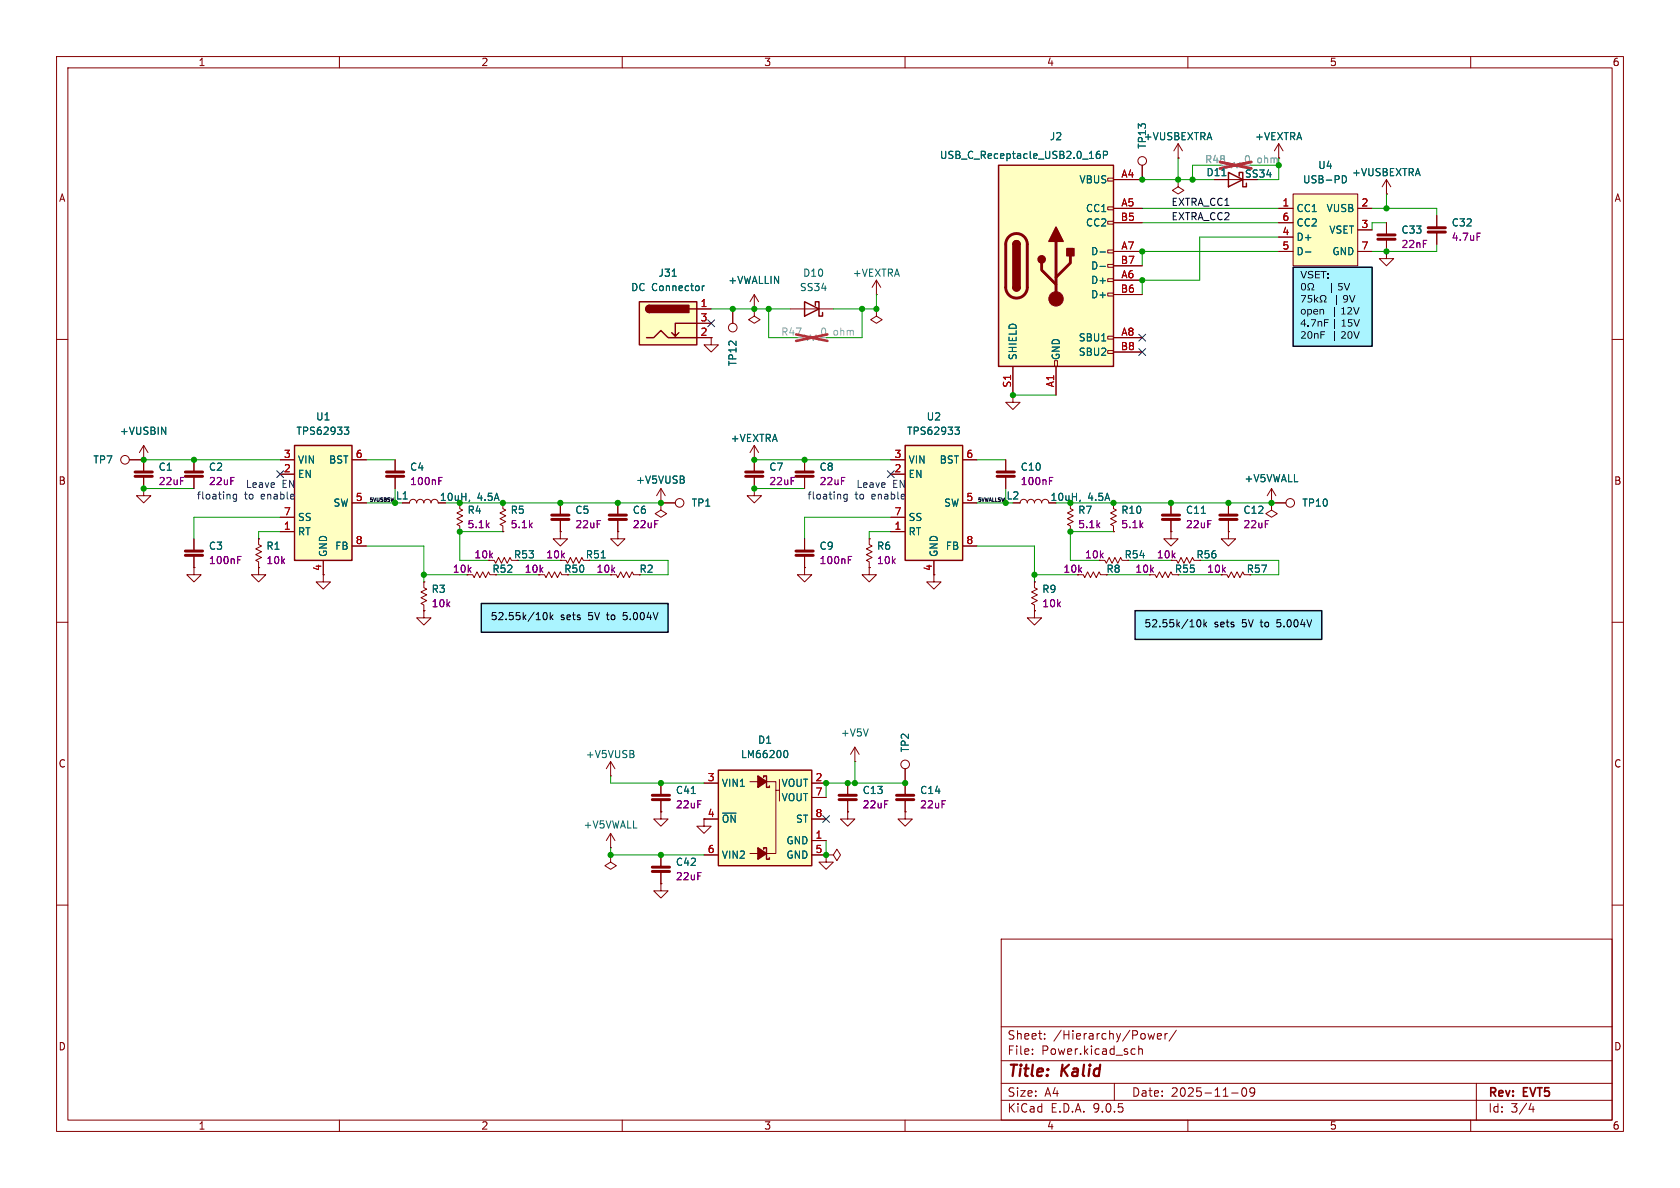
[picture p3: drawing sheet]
<svg xmlns="http://www.w3.org/2000/svg" width="297mm" height="210mm" viewBox="0 0 297 210" stroke-linecap="round" stroke-linejoin="round" font-family="sans-serif">
<g fill="none" stroke="#840000" stroke-width=".18">
<path d="M10 10h277v190h-277zM12 12h273v186h-273zM60 10v2M110 10v2M160 10v2M210 10v2M260 10v2M10 60h2M285 60h2M10 110h2M285 110h2M10 160h2"/>
<path d="M177 166h108v32h-108zM285 160h2M60 198v2M110 198v2M160 198v2M177 194.5h108M177 191.5h108M177 187.5h108M177 181.5h108M182.5 186.3v.1M182.5 185.5v.1M184.7 183.6v.1"/>
<path d="M184.7 182.8v.1M197 191.5v3M200.2 185.4l.5 .1M200.7 186.3l-.5 .1M201.3 185.5l.2-.1 .4 .1 .1 .9M201.3 184.9v1.5M204.1 182.7l-.3 1-.3-.7M204.6 183.2l.7-.1-.1-.3-.4-.1-.2 .2 .1 .7h.5M206 182.7v1M206.4 182.7l-.3 .1-.1 .2M208 182.1l-1.3 2M210 198v2"/>
<path d="M217.7 193.2h1.2M219.7 192.4l.2-.1a.81 .81 0 0 1 .6 .6 .81 .81 0 0 1-.3 .8l-.2 .1a.81 .81 0 0 1-.3-1.4zM221.8 192.9l-.3 .3h-.3l-.2-.3 .1-.5 .4-.1 .2 .1a.99 .99 0 0 1-.3 1.4h-.3M260 198v2M261 191.5v6.5M270.7 195l-.4 1.1h.9M271 195.6v1"/>
</g>
<g fill="#aaf4ff">
<path d="M85.1 106.7h33v5.1h-33z"/>
<path d="M200.7 108h33v5h-33z"/>
<path d="M228.6 47.2h14v14h-14z"/>
</g>
<path d="M32.8 97.4h3M32.8 98.2h3" fill="none" stroke="#840000" stroke-width=".52"/>
<path d="M34.3 95.3v2M34.3 98.3v2M124.5 144.8v1.3h1.2l-1.2 1.2-1.3-1.2h1.3" fill="none" stroke="#840000" stroke-width=".18"/>
<path d="M42 99h.4M42 98.4h.6" fill="none" stroke="#840084" stroke-width=".18"/>
<path d="M127 136.1h16.5v16.9h-16.5z" fill="#ffffc2"/>
<g fill="none" stroke="#840000" stroke-width=".18">
<path d="M177.8 81.3v2M177.8 84.3v2.1M165.1 101.6v1.3h1.3l-1.3 1.2-1.3-1.2h1.3M116.8 138.4v2.1M124.5 138.4h2.5M132.6 138.2h4.6v1.5M137.8 139.7h-.6v11.2h-4.6M137.8 137.8v3.8M143.5 138.4h2.5M116.8 143.5v1.3h1.3l-1.3 1.3-1.2-1.3h1.2M116.8 143.5h.1M116.8 141.5v2"/>
<path d="M124.5 144.8h2.5M124.5 151.1h2.5M143.5 144.8h2.5M143.5 151.1h2.5M143.5 141h2.5M143.5 148.6h2.5"/>
</g>
<g fill="#840000" stroke="#840000" stroke-width=".25">
<path d="M134 137.2l1.5 1-1.5 1z"/>
<path d="M134 149.9l1.5 1-1.5 1z"/>
</g>
<path d="M127 136.1h16.5v16.9h-16.5zM135 137.4v-.2h.5v2h.5v-.3M135 150.1v-.2h.5v2h.5v-.3" fill="none" stroke="#840000" stroke-width=".25"/>
<path d="M138.7 132.7h.2a.68 .68 0 0 1 .4 .6 .68 .68 0 0 1-.4 .6h-.2M122.2 140.3h.7" fill="none" stroke="#006464" stroke-width=".18"/>
<path d="M176.3 83.4h3M176.3 84.2h3M115.3 140.6h3.1M115.3 141.4h3.1" fill="none" stroke="#840000" stroke-width=".52"/>
<path d="M185.5 85h.5M185.5 84.4h.6" fill="none" stroke="#840084" stroke-width=".18"/>
<path d="M228.6 34.3h11.4v12.7h-11.4z" fill="#ffffc2"/>
<g fill="none" stroke="#840000" stroke-width=".18">
<path d="M226.1 36.8h2.5M226.1 39.4h2.5M226.1 25.4l-.8 1.3M226.1 25.4l.7 1.3M226.1 25.4v2.5M228.6 34.3h11.4v12.7h-11.4zM240 36.8h2.6M226.1 41.9h2.5M226.1 44.5h2.5M240 44.5h2.6M240 40.6h2.6M149.9 138.4v2.1"/>
<path d="M151.1 134.6h.1M151.1 132.1l-.7 1.3M151.1 132.1l.8 1.3M151.1 132.1v2.5M160 138.4v2.1M149.9 141.5v2M160 141.5v2"/>
</g>
<path d="M237.3 31.1a.64 .64 0 0 1 .7 .6 .64 .64 0 0 1-.7 .6M230.8 44.5h.9" fill="none" stroke="#006464" stroke-width=".18"/>
<path d="M148.3 140.6h3.1M148.3 141.4h3.1M158.5 140.6h3M158.5 141.4h3" fill="none" stroke="#840000" stroke-width=".52"/>
<path d="M176.5 29.2h20.3v35.6h-20.3z" fill="#ffffc2"/>
<g fill="none" stroke="#840000" stroke-width=".18">
<path d="M195.8 31.5h1v.5h-1zM195.8 36.6h1v.5h-1zM195.8 39.1h1v.5h-1zM196.8 31.8h5.1M196.8 36.8h5.1M196.8 39.4h5.1M129.5 54.6v2.6M139.7 54.6h7.6M154.9 54.6v1.3l1.1 .6-1.1 .7-1-.7 1-.6M154.9 54.6h.1M195.8 44.2h1v.5h-1zM195.8 46.7h1v.5h-1z"/>
<path d="M195.8 49.3h1v.5h-1zM195.8 51.8h1v.5h-1zM195.8 59.4h1v.5h-1zM196.8 44.5h5.1M196.8 47h5.1M196.8 49.5h5.1M196.8 52.1h5.1M196.8 59.7h5.1M245.1 44.5v1.2h1.3l-1.3 1.3-1.3-1.3h1.3M245.1 44.5h.1M179.1 64.8v5.1M186.4 63.8h.5v1h-.5z"/>
<path d="M186.7 64.8v5.1M195.8 62h1v.5h-1zM196.8 62.2h5.1M22.9 81.3h2.5M25.4 86.4v1.2h1.3l-1.3 1.3-1.3-1.3h1.3M25.4 86.4h.1M69.8 81.3v2M69.8 84.3v2.1M86.4 99.1h1l.2 .5 .5-1 .5 1 .6-1 .5 1 .5-1 .2 .5h1M99.1 94v1.3h1.2l-1.2 1.2-1.3-1.2h1.3M99.1 94h.1M99.1 88.9v2"/>
<path d="M99.1 91.9v2.1M109.2 94v1.3h1.3l-1.3 1.2-1.3-1.2h1.3M109.2 94h.1M116.8 88.9v1.3l1.1 .6-1.1 .6-1-.6 1-.6M116.8 88.9h.1M133.3 86.4v1.2h1.3l-1.3 1.3-1.2-1.3h1.2M133.3 86.4h.1M133.3 81.3v2M133.3 84.3v2.1M153.7 95.3v1l.5 .2-1 .5 1 .5-1 .5 1 .6-1 .5 .5 .2v1M153.7 95.3h.1M207 99.1h1l.3 .5 .5-1 .5 1 .5-1 .5 1 .5-1 .3 .5h1"/>
<path d="M207 88.9v2M207 91.9v2.1M224.8 88.9h.1M224.8 86.4l-.8 1.2M224.8 86.4l.8 1.2M224.8 86.4v2.5M45.7 100.3v1.3h1.3l-1.3 1.3-1.3-1.3h1.3M45.7 100.3h.1M57.1 101.6v1.3h1.3l-1.3 1.2-1.2-1.2h1.2M74.9 102.9v1l.5 .2-1 .5 1 .6-1 .5 1 .5-1 .5 .5 .2v1.1M74.9 102.9h.1M74.9 108h.1"/>
<path d="M74.9 108v1.2h1.3l-1.3 1.3-1.2-1.3h1.2M95.2 101.6h1.1l.2 .5 .5-1 .5 1 .5-1 .6 1 .5-1 .2 .5h1M142.2 100.3v1.3h1.3l-1.3 1.3-1.2-1.3h1.2M142.2 100.3h.1M153.7 100.3h.1M182.9 102.9v1l.5 .2-1 .5 1 .6-1 .5 1 .5-1 .5 .5 .2v1.1M182.9 102.9h.1M182.9 108h.1M107.9 137.2h.1M107.9 134.6l-.7 1.3M107.9 134.6l.8 1.3M107.9 134.6v2.6"/>
<path d="M160 135.9v2.5M107.9 151.1v1.3l1.1 .6-1.1 .7-1-.7 1-.6M107.9 151.1h.1M116.8 156.2v1.3h1.3l-1.3 1.3-1.2-1.3h1.2M116.8 156.2h.1M116.8 151.1v2.1M116.8 154.2v2M146 151.1h1.3l.7-1 .6 1-.6 1-.7-1M146 151.1h.1"/>
<circle cx="129.5" cy="57.9" r=".76"/>
<circle cx="22.1" cy="81.3" r=".76"/>
<circle cx="160" cy="135.1" r=".76"/>
</g>
<path d="M176.5 29.2h20.3v35.6h-20.3zM142.2 53.3l2.6 1.3-2.6 1.3zM144.1 54v-.7h.7v2.6h.6v-.7M179.1 43.2a.64 .64 0 0 1 .6-.7 .64 .64 0 0 1 .6 .7M179.1 50.8a.64 .64 0 0 0 .6 .6 .64 .64 0 0 0 .6-.6" fill="none" stroke="#840000" stroke-width=".25"/>
<path d="M178.4 41.8a1.9 1.9 0 0 1 2-.4 1.9 1.9 0 0 1 1.2 1.8v7.6a1.91 1.91 0 0 1-1.9 1.9 1.91 1.91 0 0 1-1.9-1.9v-7.8l.2-.6zM184.1 46.5v1.3l2.6 2.5M186.7 42.7v10.1M189.2 45.2v1.3l-2.5 2.5" fill="none" stroke="#840000" stroke-width=".51"/>
<g fill="#840000" stroke="#840000" stroke-width=".25">
<path d="M179.1 43.2h1.2v7.6h-1.2z"/>
<path d="M179.3 42.7a.64 .64 0 0 1 .6-.1 .64 .64 0 0 1 .4 .6h-1.2z"/>
<path d="M179.1 50.8h1.2a.64 .64 0 0 1-.6 .6 .64 .64 0 0 1-.6-.6z"/>
<path d="M186.7 40.1l1.3 2.6h-2.6z"/>
<path d="M188.6 43.9h1.3v1.3h-1.3z"/>
<circle cx="184.1" cy="45.8" r=".63"/>
</g>
<circle cx="186.7" cy="52.8" r="1.27" fill="#840000" stroke="#840000" stroke-width=".18"/>
<path d="M194.4 26.7l-.4 .1a.86 .86 0 0 0 0 1.2l.5-.1v-.4l-.2-.3-.4 .1-.1 .2M195.1 27.4l.6-.1 .1-.1-.1-.3-.6-.2v1.3M194.5 44.5h.9M194.5 47.1h.9M212.4 90.7h.7M112 133.3l.1 .2-.1 .4M112 132.8v.3" fill="none" stroke="#006464" stroke-width=".18"/>
<path d="M68.3 83.4h3.1M68.3 84.2h3.1M97.5 91.1h3.1M97.5 91.8h3.1M131.8 83.4h3.1M131.8 84.2h3.1M205.5 91.1h3M205.5 91.8h3M115.3 153.3h3.1M115.3 154.1h3.1" fill="none" stroke="#840000" stroke-width=".52"/>
<path d="M77.6 85h.4M77.6 84.4h.6" fill="none" stroke="#840084" stroke-width=".18"/>
<path d="M113 53.3h10.2v7.7h-10.2z" fill="#ffffc2"/>
<path d="M113 53.3h10.2v7.7h-10.2zM114.3 59.7h1.3l1.2-1.3 1.3 1.3h5.1M114.8 54a.64 .64 0 0 0-.6 .6 .64 .64 0 0 0 .6 .6M120 58.8l-.6 .6M121.9 54.6h1.3M123.2 57.2h-3.8v2.2l-.7-.6" fill="none" stroke="#840000" stroke-width=".25"/>
<g fill="#840000" stroke="#840000" stroke-width=".25">
<path d="M114.4 54.2l.4-.2v1.2a.63 .63 0 0 1-.6-.3 .63 .63 0 0 1 .2-.7z"/>
<path d="M114.8 54h7v1.2h-7z"/>
</g>
<g fill="none" stroke="#840000" stroke-width=".18">
<path d="M208.3 31.8v1.2l1 .7-1 .6-1-.6 1-.7M208.3 31.8h.1M254 38.1v2M123.2 54.6h2.5M123.2 57.2h2.5M123.2 59.7h2.5M254 41.1v2.1M25.4 78.7l-.8 1.3M25.4 78.7l.8 1.3M25.4 78.7v2.6M133.3 78.7l-.7 1.3M133.3 78.7l.8 1.3"/>
<path d="M133.3 78.7v2.6M179.1 69.9v1.2h1.2l-1.2 1.3-1.3-1.3h1.3M179.1 69.9h.1M25.4 81.3h.1M71.1 88.9h1.3a.64 .64 0 0 1 .6-.6 .64 .64 0 0 1 .7 .6 .64 .64 0 0 1 .6-.6 .64 .64 0 0 1 .6 .6 .64 .64 0 0 1 .7-.6 .64 .64 0 0 1 .6 .6 .64 .64 0 0 1 .6-.6 .64 .64 0 0 1 .7 .6M81.3 88.9v1l.5 .3-1 .5 1 .5-1 .5 1 .5-1 .5 .5 .3v1M81.3 94h.1M109.2 88.9v2M109.2 91.9v2.1M116.8 88.9h.1M116.8 86.4l-.7 1.2M116.8 86.4l.8 1.2"/>
<path d="M116.8 86.4v2.5M133.3 81.3h.1M217.2 94v1.3h1.2l-1.2 1.2-1.3-1.2h1.3M217.2 94h.1"/>
</g>
<path d="M118.8 48.8h.8M124.2 50.5v.9M124.5 50.5l-.3 .3M28.6 75.5l.7 1.3v-1.3M83 88.4l-.1 .2M120.9 84.8l.1 .2-.1 .4M120.9 84.3v.3" fill="none" stroke="#006464" stroke-width=".18"/>
<path d="M252.5 40.3h3M252.5 41h3M107.7 91.1h3M107.7 91.8h3" fill="none" stroke="#840000" stroke-width=".52"/>
<path d="M261.1 41.2h.6" fill="none" stroke="#840084" stroke-width=".18"/>
<path d="M215.9 29.2h1l.3-.5 .5 1 .5-1 .5 1 .5-1 .5 1 .3-.5h1" fill="none" stroke="#a1a1a1" stroke-width=".18"/>
<path d="M215.7 28.6l5.5 1.2M221.2 28.6l-5.5 1.2" fill="none" stroke="#e12e31" stroke-width=".46"/>
<path d="M52.1 78.7h10.1v20.4h-10.1z" fill="#ffffc2"/>
<path d="M217.2 30.5l2.5 1.3-2.5 1.2zM219.1 31.1v-.6h.6v2.5h.6v-.6M52.1 78.7h10.1v20.4h-10.1z" fill="none" stroke="#840000" stroke-width=".25"/>
<g fill="none" stroke="#840000" stroke-width=".18">
<path d="M214.6 31.8h5.1M125.7 59.7v1.3h1.3l-1.3 1.2-1.2-1.2h1.2M125.7 59.7h.1M133.3 54.6h.1M133.3 52.1l-.7 1.2M133.3 52.1l.8 1.2M133.3 52.1v2.5M154.9 52.1h.1M154.9 49.5l-.7 1.3M154.9 49.5l.8 1.3M154.9 49.5v2.6M34.3 81.3v2"/>
<path d="M34.3 84.3v2.1M45.7 95.3v1l.5 .2-1 .5 1 .5-1 .5 1 .6-1 .5 .5 .2v1M45.7 95.3h.1M49.5 81.3h2.6M49.5 83.8h2.6M49.5 91.4h2.6M49.5 94h2.6M57.1 99.1v2.5M62.2 81.3h2.6M62.2 88.9h2.6M62.2 96.5h2.6M88.9 88.9v1l.5 .3-1 .5 1 .5-1 .5 1 .5-1 .5 .5 .3v1"/>
<path d="M88.9 88.9h.1M88.9 94h.1M99.1 99.1h1l.2 .5 .5-1 .5 1 .6-1 .5 1 .5-1 .2 .5h1M142.2 81.3v2M142.2 84.3v2.1M142.2 95.3v2M142.2 98.3v2M180.3 88.9a.64 .64 0 0 1 .7-.6 .64 .64 0 0 1 .6 .6 .64 .64 0 0 1 .6-.6 .64 .64 0 0 1 .7 .6 .64 .64 0 0 1 .6-.6 .64 .64 0 0 1 .6 .6 .64 .64 0 0 1 .7-.6 .64 .64 0 0 1 .6 .6M189.2 88.9v1l.5 .3-1 .5 1 .5-1 .5 1 .5-1 .5 .5 .3v1M189.2 94h.1M194.3 99.1h1l.3 .5 .5-1 .5 1 .5-1 .5 1 .5-1 .3 .5h1M207 94v1.3h1.3l-1.3 1.2-1.3-1.2h1.3"/>
<path d="M207 94h.1M217.2 88.9v2M217.2 91.9v2.1M224.8 88.9h2.5M34.3 100.3v1.3h1.3l-1.3 1.3-1.3-1.3h1.3M34.3 100.3h.1M45.7 100.3h.1M82.5 101.6h1.1l.2 .5 .5-1 .5 1 .5-1 .6 1 .5-1 .2 .5h1M107.9 101.6h1.1l.2 .5 .5-1 .5 1 .5-1 .6 1 .5-1 .2 .5h1M153.7 100.3v1.3h1.2l-1.2 1.3-1.3-1.3h1.3M153.7 100.3h.1M182.9 108v1.2h1.2l-1.2 1.3-1.3-1.3h1.3"/>
<path d="M182.9 108h.1M190.5 101.6h1l.3 .5 .5-1 .5 1 .5-1 .5 1 .5-1 .3 .5h1M203.2 101.6h1l.3 .5 .5-1 .5 1 .5-1 .5 1 .5-1 .3 .5h1M215.9 101.6h1l.3 .5 .5-1 .5 1 .5-1 .5 1 .5-1 .3 .5h1M107.9 149.9h.1M107.9 147.3l-.7 1.3M107.9 147.3l.8 1.3M107.9 147.3v2.6M149.9 143.5v1.3h1.2l-1.2 1.3-1.3-1.3h1.3M149.9 143.5h.1M160 143.5v1.3h1.3l-1.3 1.3-1.3-1.3h1.3M160 143.5h.1"/>
<circle cx="228.1" cy="88.9" r=".76"/>
</g>
<path d="M216 31.1h.7M60.9 75.5h.8l-.5 .5 .4 .1 .1 .4-.3 .3h-.3M106.3 98.6h.7M191 88.4l-.1 .2" fill="none" stroke="#006464" stroke-width=".18"/>
<path d="M32.8 83.4h3M32.8 84.2h3M140.7 97.4h3.1M140.7 98.2h3.1M140.7 83.4h3.1M140.7 84.2h3.1M215.6 91.1h3.1M215.6 91.8h3.1" fill="none" stroke="#840000" stroke-width=".52"/>
<path d="M150 99h.4M150 98.4h.6" fill="none" stroke="#840084" stroke-width=".18"/>
<path d="M160 78.7h10.2v20.4h-10.2z" fill="#ffffc2"/>
<path d="M160 78.7h10.2v20.4h-10.2z" fill="none" stroke="#840000" stroke-width=".25"/>
<g fill="none" stroke="#840000" stroke-width=".18">
<path d="M196.8 36.8h5.1M196.8 39.4h5.1M201.9 29.2v2.6h-5.1M208.3 27.9h.1M208.3 25.4l-.8 1.3M208.3 25.4l.7 1.3M208.3 25.4v2.5M214.6 31.8h2.6M226.1 36.8h2.5M226.1 39.4h2.5M240 36.8h2.6M245.1 34.3h.1"/>
<path d="M245.1 31.8l-.8 1.2M245.1 31.8l.8 1.2M245.1 31.8v2.5M245.1 39.4v2M254 38.1v2M123.2 59.7h2.5M123.2 54.6h2.5M123.2 57.2h2.5M125.7 59.7h.1M129.5 54.6v2.6M133.3 54.6v1.3l1.1 .6-1.1 .7-1-.7 1-.6M133.3 54.6h.1"/>
<path d="M196.8 44.5h5.1M196.8 47h5.1M196.8 49.5h5.1M196.8 52.1h5.1M196.8 59.7h5.1M226.1 44.5h2.5M226.1 41.9h2.5M240 44.5h2.6M240 40.6h2.6M245.1 44.5h.1M245.1 42.4v2.1M254 41.1v2.1"/>
<path d="M179.1 69.9h.1M179.1 64.8v5.1M186.7 64.8v5.1M196.8 62.2h5.1M22.9 81.3h2.5M25.4 86.4h.1M25.4 81.3h.1M25.4 81.3v2M25.4 84.3v2.1M34.3 81.3v2M34.3 84.3v2.1M34.3 95.3v2"/>
<path d="M34.3 98.3v2M45.7 95.3h.1M49.5 81.3h2.6M49.5 83.8h2.6M49.5 91.4h2.6M49.5 94h2.6M57.1 99.1v2.5M62.2 81.3h2.6M62.2 88.9h2.6M62.2 96.5h2.6M69.8 81.3v2M69.8 84.3v2.1"/>
<path d="M71.1 88.9h1.3M81.3 94h.1M88.9 88.9h.1M88.9 94h.1M99.1 94h.1M99.1 88.9v2M99.1 91.9v2.1M109.2 94h.1M109.2 88.9v2M109.2 91.9v2.1M116.8 88.9h.1M116.8 88.9h2.6"/>
<path d="M133.3 81.3h.1M133.3 86.4h.1M133.3 81.3v2M133.3 84.3v2.1M142.2 81.3v2M142.2 84.3v2.1M142.2 95.3v2M142.2 98.3v2M153.7 95.3h.1M157.5 81.3h2.5M157.5 83.8h2.5M157.5 91.4h2.5"/>
<path d="M157.5 94h2.5M165.1 99.1v2.5M170.2 81.3h2.5M170.2 88.9h2.5M170.2 96.5h2.5M177.8 81.3v2M177.8 84.3v2.1M189.2 94h.1M196.8 88.9v1l.6 .3-1.1 .5 1.1 .5-1.1 .5 1.1 .5-1.1 .5 .5 .3v1M196.8 88.9h.1M196.8 94h.1M207 94h.1"/>
<path d="M207 88.9v2M207 91.9v2.1M217.2 94h.1M217.2 88.9v2M217.2 91.9v2.1M224.8 88.9v1.3l1 .6-1 .6-1-.6 1-.6M224.8 88.9h.1M224.8 88.9h2.5M34.3 100.3h.1M45.7 100.3h.1M74.9 108h.1M74.9 102.9h.1"/>
<path d="M142.2 100.3h.1M153.7 100.3h.1M182.9 108h.1M182.9 102.9h.1M116.8 138.4v2.1M124.5 138.4h2.5M143.5 138.4h2.5M149.9 138.4v2.1M160 135.9v4.6M116.8 143.5h.1M116.8 156.2h.1M116.8 141.5v2"/>
<path d="M116.8 151.1v2.1M116.8 154.2v2M124.5 144.8h2.5M124.5 151.1h2.5M143.5 144.8h2.5M143.5 151.1h2.5M143.5 141h2.5M143.5 148.6h2.5M146 151.1v1.3h1.3l-1.3 1.3-1.2-1.3h1.2M146 151.1h.1M149.9 143.5h.1M149.9 141.5v2"/>
<path d="M160 143.5h.1M160 141.5v2"/>
<circle cx="201.9" cy="28.4" r=".76"/>
<circle cx="120.1" cy="88.9" r=".76"/>
</g>
<g fill="none" stroke="#006464" stroke-width=".18">
<path d="M194.4 26.7l-.4 .1a.86 .86 0 0 0 0 1.2l.5-.1v-.4l-.2-.3-.4 .1-.1 .2M195.1 27.4l.6-.1 .1-.1-.1-.3-.6-.2v1.3M216 31.1h.7M237.3 31.1a.64 .64 0 0 1 .7 .6 .64 .64 0 0 1-.7 .6M118.8 48.8h.8M124.2 50.5v.9M124.5 50.5l-.3 .3M194.5 44.5h.9M194.5 47.1h.9M230.8 44.5h.9M28.6 75.5l.7 1.3v-1.3M60.9 75.5h.8l-.5 .5 .4 .1 .1 .4-.3 .3h-.3"/>
<path d="M168.8 75.5h.8l-.4 .5 .3 .1 .1 .4-.2 .3h-.4M83 88.4l-.1 .2M106.3 98.6h.7M120.9 84.8l.1 .2-.1 .4M120.9 84.3v.3M191 88.4l-.1 .2M212.4 90.7h.7M138.7 132.7h.2a.68 .68 0 0 1 .4 .6 .68 .68 0 0 1-.4 .6h-.2M122.2 140.3h.7"/>
</g>
<path d="M243.6 41.5h3M243.6 42.3h3M23.9 83.4h3M23.9 84.2h3" fill="none" stroke="#840000" stroke-width=".52"/>
<path d="M141 59.7h1l.2-.5 .5 1 .6-1 .5 1 .5-1 .5 1 .2-.5h1" fill="none" stroke="#a1a1a1" stroke-width=".18"/>
<path d="M215.7 28.6l5.5 1.2M221.2 28.6l-5.5 1.2M140.7 59.1l5.6 1.2M146.3 59.1l-5.6 1.2" fill="none" stroke="#e12e31" stroke-width=".46"/>
<g fill="none" stroke="#009600" stroke-width=".18">
<path d="M201.9 31.8h12.7M201.9 36.8h24.2M201.9 39.4h24.2M208.3 27.9v3.9M215.9 29.2h-5.1v2.6M221 29.2h5.1v2.6h-3.9M242.6 36.8h11.4v1.3M245.1 34.3v2.5M245.1 39.4h-2.5v1.2M125.7 54.6h14M135.9 54.6v5.1h5.1M152.4 54.6v5.1h-6.4"/>
<path d="M154.9 52.1v2.5h-7.6M226.1 44.5h-24.2v2.5M226.1 41.9h-14v7.6h-10.2v2.6M254 43.2v1.3h-11.4M179.1 69.9h7.6M25.4 81.3h24.1M25.4 86.4h8.9M49.5 91.4h-15.2v3.9M49.5 94h-3.8v1.3M64.8 81.3h5M64.8 96.5h10.1v6.4M69.8 86.4v2.5h-5"/>
<path d="M81.3 88.9h35.5M88.9 94h-7.6v5.1h5.1M91.4 99.1h7.7M104.1 99.1h14v2.5h-5.1M133.3 81.3h24.2M133.3 86.4h8.9M157.5 94h-3.8v1.3M157.5 91.4h-15.3v3.9M172.7 81.3h5.1M172.7 96.5h10.2v6.4M177.8 86.4v2.5h-5.1M189.2 88.9h35.6"/>
<path d="M196.8 94h-7.6v5.1h5.1M199.4 99.1h7.6M212.1 99.1h14v2.5h-5.1M74.9 101.6h7.6M87.6 101.6h7.6M100.3 101.6h7.6M182.9 101.6h7.6M195.6 101.6h7.6M208.3 101.6h7.6M107.9 137.2v1.2h16.6M151.1 134.6v3.8M160 138.4h-14v2.6"/>
<path d="M107.9 149.9v1.2h16.6M146 148.6v2.5"/>
</g>
<path d="M125.1 56.5l1.2 1.3M126.3 56.5l-1.2 1.3M201.3 59.1l1.2 1.2M202.5 59.1l-1.2 1.2M201.3 61.6l1.2 1.2M202.5 61.6l-1.2 1.2M48.9 83.2l1.2 1.2M50.1 83.2l-1.2 1.2M156.9 83.2l1.2 1.2M158.1 83.2l-1.2 1.2M145.4 144.2l1.3 1.2M146.7 144.2l-1.3 1.2" fill="none" stroke="#000084" stroke-width=".18"/>
<path d="M41.8 87.4v1l-.2 .2h-.3M41.8 87.4h-.3l-.3 .2 .1 .6h.5M149.8 87.4v1l-.3 .2h-.3M149.8 87.4h-.4l-.2 .2 .1 .6h.5" fill="none" stroke="#0000c2" stroke-width=".18"/>
<path d="M96.1 108.4l.2-.1a.68 .68 0 0 1 .4 .6 .68 .68 0 0 1-.4 .6l-.2-.1-.1-.3zM97.3 108.3v1.2M97.4 109.1l.4 .4M97.8 108.7l-.5 .5M211.7 109.7l.2-.2a.68 .68 0 0 1 .4 .7 .68 .68 0 0 1-.4 .6l-.2-.1-.1-.4zM212.8 109.5v1.3M213 110.3l.3 .5M213.3 110l-.5 .5" fill="none" stroke="#000" stroke-width=".18"/>
<path d="M230.1 50.1l.2-.1a.6 .6 0 0 1 .6 .3 .6 .6 0 0 1 0 .6 .46 .46 0 0 1-.6 .4 .46 .46 0 0 1-.3-.6h.2v.1a.29 .29 0 0 0 .2 .4 .29 .29 0 0 0 .3-.4v-.2a.29 .29 0 0 0-.3-.4 .29 .29 0 0 0-.2 .4v.1h-.2zM230 52.2h.9l-.6 1.3h-.2l.6-1.2h-.7zM231.2 52.2h.8v.1h-.6v.4a.46 .46 0 0 1 .6 .5 .46 .46 0 0 1-.8 .2v-.2a.34 .34 0 0 0 .5 .2 .34 .34 0 0 0 0-.6h-.5zM231.3 50.2a.58 .58 0 0 1 .9 0 .58 .58 0 0 1-.2 .9v.1h.4v.1h-.5v-.3a.43 .43 0 0 0 .2-.7 .43 .43 0 0 0-.7 0 .43 .43 0 0 0 .2 .7v.3h-.5v-.1h.3l-.3-.6zM232.3 52.1h.2v.9l.4-.5h.2l-.4 .4 .5 .6h-.2l-.4-.5-.1 .5h-.2zM233.5 52.3a.58 .58 0 0 1 .9 0 .58 .58 0 0 1-.2 .9v.1h.3v.2h-.5v-.4a.43 .43 0 0 0 .3-.6 .43 .43 0 0 0-.7 0 .43 .43 0 0 0 .2 .6v.4h-.5v-.2h.3l-.3-.5zM235.3 50h.1v1.7h-.1zM236.6 50h.8v.2h-.6v.3a.46 .46 0 0 1 .6 .6 .46 .46 0 0 1-.8 .2l-.1-.2a.34 .34 0 0 0 .5 .1 .34 .34 0 0 0 .1-.5h-.5zM237.5 52.3a.54 .54 0 0 1 .8 0 .54 .54 0 0 1 0 .7l-.2 .4-.6 .1v-.2h.2a.41 .41 0 0 0 .4-.4l-.5 .1-.2-.3 .2-.1a.3 .3 0 0 0 .4 .2 .3 .3 0 0 0 .1-.5 .3 .3 0 0 0-.5 .2l-.2 .1zM237.5 50h.2l.4 1.2 .4-1.2h.2l-.5 1.3h-.2zM238.5 52.2h.2l.4 1.1 .4-1.1h.1l-.4 1.3h-.3z" fill="#000"/>
<path d="M228.6 47.2h14v14h-14zM85.1 106.7h33v5.1h-33zM200.7 108h33v5h-33z" fill="none" stroke="#050505" stroke-width=".25"/>
<path d="M261.1 41.2h.6M42 99h.4M42 98.4h.6M77.6 85h.4M77.6 84.4h.6M150 99h.4M150 98.4h.6M185.5 85h.5M185.5 84.4h.6" fill="none" stroke="#840084" stroke-width=".18"/>
<g fill="#009600" stroke="#009600" stroke-width=".18">
<circle cx="179.1" cy="69.9" r=".46"/>
<circle cx="177.8" cy="88.9" r=".46"/>
<circle cx="160" cy="138.4" r=".46"/>
<circle cx="151.1" cy="138.4" r=".46"/>
<circle cx="149.9" cy="138.4" r=".46"/>
<circle cx="201.9" cy="44.5" r=".46"/>
<circle cx="201.9" cy="49.5" r=".46"/>
<circle cx="201.9" cy="31.8" r=".46"/>
<circle cx="154.9" cy="54.6" r=".46"/>
<circle cx="152.4" cy="54.6" r=".46"/>
<circle cx="208.3" cy="31.8" r=".46"/>
<circle cx="210.8" cy="31.8" r=".46"/>
<circle cx="217.2" cy="88.9" r=".46"/>
<circle cx="224.8" cy="88.9" r=".46"/>
<circle cx="196.8" cy="88.9" r=".46"/>
<circle cx="182.9" cy="101.6" r=".46"/>
<circle cx="207" cy="88.9" r=".46"/>
<circle cx="189.2" cy="94" r=".46"/>
<circle cx="245.1" cy="44.5" r=".46"/>
<circle cx="245.1" cy="36.8" r=".46"/>
<circle cx="226.1" cy="29.2" r=".46"/>
<circle cx="146" cy="151.1" r=".46"/>
<circle cx="146" cy="138.4" r=".46"/>
<circle cx="116.8" cy="138.4" r=".46"/>
<circle cx="107.9" cy="151.1" r=".46"/>
<circle cx="116.8" cy="151.1" r=".46"/>
<circle cx="74.9" cy="101.6" r=".46"/>
<circle cx="88.9" cy="88.9" r=".46"/>
<circle cx="99.1" cy="88.9" r=".46"/>
<circle cx="109.2" cy="88.9" r=".46"/>
<circle cx="116.8" cy="88.9" r=".46"/>
<circle cx="133.3" cy="86.4" r=".46"/>
<circle cx="133.3" cy="81.3" r=".46"/>
<circle cx="135.9" cy="54.6" r=".46"/>
<circle cx="133.3" cy="54.6" r=".46"/>
<circle cx="129.5" cy="54.6" r=".46"/>
<circle cx="142.2" cy="81.3" r=".46"/>
<circle cx="69.8" cy="88.9" r=".46"/>
<circle cx="81.3" cy="94" r=".46"/>
<circle cx="34.3" cy="81.3" r=".46"/>
<circle cx="25.4" cy="81.3" r=".46"/>
<circle cx="25.4" cy="86.4" r=".46"/>
</g>
<g font-size="2.8" fill="#840000">
<text x="178" y="190.9">Title:</text>
<text x="187.7" y="190.9">Kalid</text>
</g>
<g font-size="2.1" fill="#840000">
<text x="178" y="184">Sheet:</text>
<text x="186.2" y="184">/Hierarchy/Power/</text>
<text x="178" y="186.7">File:</text>
<text x="184.1" y="186.7">Power.kicad_sch</text>
<text x="178" y="196.9">KiCad</text>
<text x="178" y="194.1">Size:</text>
<text x="184.7" y="194.1">A4</text>
<text x="185.7" y="196.9">E.D.A.</text>
<text x="193.3" y="196.9">9.0.5</text>
<text x="200" y="194.1">Date:</text>
<text x="207" y="194.1">2025-11-09</text>
<text x="263" y="194.3">Rev:</text>
<text x="263" y="196.9">Id:</text>
<text x="267.1" y="196.9">3/4</text>
<text x="269.4" y="194.3">EVT5</text>
</g>
<g font-size="1.8" fill="#840000">
<text x="35" y="11.9">1</text>
<text x="85" y="11.9">2</text>
<text x="135" y="11.9">3</text>
<text x="185" y="11.9">4</text>
<text x="235" y="11.9">5</text>
<text x="285" y="11.9">6</text>
<text x="222.2" y="29.1">ohm</text>
<text x="10.3" y="35.9">A</text>
<text x="220" y="31.6">SS34</text>
<text x="285.3" y="35.9">A</text>
<text x="10.3" y="85.9">B</text>
<text x="177.8" y="88.5">L2</text>
<text x="285.3" y="85.9">B</text>
<text x="56.9" y="101" transform="rotate(-90 56.9 101)">4</text>
<text x="80" y="101.4">10k</text>
<text x="83.8" y="98.9">10k</text>
<text x="87" y="101.4">R52</text>
<text x="90.8" y="98.9">R53</text>
<text x="92.7" y="101.4">10k</text>
<text x="96.5" y="98.9">10k</text>
<text x="99.7" y="101.4">R50</text>
<text x="103.5" y="98.9">R51</text>
<text x="105.4" y="101.4">10k</text>
<text x="113" y="101.4">R2</text>
<text x="164.8" y="101" transform="rotate(-90 164.8 101)">4</text>
<text x="187.9" y="101.4">10k</text>
<text x="191.7" y="98.9">10k</text>
<text x="195.5" y="101.4">R8</text>
<text x="198.7" y="98.9">R54</text>
<text x="200.6" y="101.4">10k</text>
<text x="204.4" y="98.9">10k</text>
<text x="207.6" y="101.4">R55</text>
<text x="211.4" y="98.9">R56</text>
<text x="213.3" y="101.4">10k</text>
<text x="220.3" y="101.4">R57</text>
<text x="10.3" y="135.9">C</text>
<text x="285.3" y="135.9">C</text>
<text x="125" y="144.5">4</text>
<text x="10.3" y="185.9">D</text>
<text x="285.3" y="185.9">D</text>
<text x="35" y="199.9">1</text>
<text x="85" y="199.9">2</text>
<text x="135" y="199.9">3</text>
<text x="185" y="199.9">4</text>
<text x="235" y="199.9">5</text>
<text x="285" y="199.9">6</text>
</g>
<g font-size="1.8" fill="#006464">
<text x="166.1" y="28.3">USB_C_Receptacle_USB2.0_16P</text>
<text x="185.5" y="25">J2</text>
<text x="202.1" y="25">+VUSBEXTRA</text>
<text x="202.8" y="26.4" transform="rotate(-90 202.8 26.4)">TP13</text>
<text x="221.8" y="25">+VEXTRA</text>
<text x="190.7" y="32.6">VBUS</text>
<text x="213.2" y="31.3">D11</text>
<text x="230.3" y="32.6">USB-PD</text>
<text x="232.9" y="30.1">U4</text>
<text x="238.9" y="31.3">+VUSBEXTRA</text>
<text x="191.9" y="37.7">CC1</text>
<text x="191.9" y="40.2">CC2</text>
<text x="229.1" y="37.7">CC1</text>
<text x="229.1" y="40.2">CC2</text>
<text x="234.4" y="37.7">VUSB</text>
<text x="234.9" y="41.5">VSET</text>
<text x="247.7" y="41.5">C33</text>
<text x="256.5" y="40.2">C32</text>
<text x="192.8" y="45.3">D-</text>
<text x="192.8" y="47.9">D-</text>
<text x="229.1" y="42.8">D+</text>
<text x="229.1" y="45.3">D-</text>
<text x="235.4" y="45.3">GND</text>
<text x="111.5" y="51.7">DC Connector</text>
<text x="116.3" y="49.1">J31</text>
<text x="128.7" y="50.4">+VWALLIN</text>
<text x="141.3" y="51.7">SS34</text>
<text x="141.9" y="49.1">D10</text>
<text x="150.7" y="49.1">+VEXTRA</text>
<text x="192.8" y="50.4">D+</text>
<text x="192.8" y="52.9">D+</text>
<text x="130.4" y="64.8" transform="rotate(-90 130.4 64.8)">TP12</text>
<text x="179.9" y="63.8" transform="rotate(-90 179.9 63.8)">SHIELD</text>
<text x="187.6" y="63.8" transform="rotate(-90 187.6 63.8)">GND</text>
<text x="190.6" y="60.6">SBU1</text>
<text x="190.6" y="63.1">SBU2</text>
<text x="21.1" y="77.1">+VUSBIN</text>
<text x="52.3" y="77.1">TPS62933</text>
<text x="55.8" y="74.5">U1</text>
<text x="160.3" y="77.1">TPS62933</text>
<text x="163.7" y="74.5">U2</text>
<text x="16.4" y="82.1">TP7</text>
<text x="27.9" y="83.4">C1</text>
<text x="36.8" y="83.4">C2</text>
<text x="52.6" y="82.1">VIN</text>
<text x="58.1" y="82.1">BST</text>
<text x="72.4" y="83.4">C4</text>
<text x="129.1" y="78.3">+VEXTRA</text>
<text x="135.9" y="83.4">C7</text>
<text x="144.8" y="83.4">C8</text>
<text x="160.5" y="82.1">VIN</text>
<text x="166" y="82.1">BST</text>
<text x="180.3" y="83.4">C10</text>
<text x="52.6" y="84.7">EN</text>
<text x="58.9" y="89.8">SW</text>
<text x="69.9" y="88.5">L1</text>
<text x="84.3" y="88.7">4.5A</text>
<text x="112.4" y="85.7">+V5VUSB</text>
<text x="122.2" y="89.8">TP1</text>
<text x="160.5" y="84.7">EN</text>
<text x="166.8" y="89.8">SW</text>
<text x="192.3" y="88.7">4.5A</text>
<text x="219.9" y="85.4">+V5VWALL</text>
<text x="230.1" y="89.8">TP10</text>
<text x="52.6" y="92.3">SS</text>
<text x="52.6" y="94.8">RT</text>
<text x="82.6" y="91">R4</text>
<text x="90.2" y="91">R5</text>
<text x="101.6" y="91">C5</text>
<text x="111.8" y="91">C6</text>
<text x="160.5" y="92.3">SS</text>
<text x="160.5" y="94.8">RT</text>
<text x="190.5" y="91">R7</text>
<text x="198.1" y="91">R10</text>
<text x="209.6" y="91">C11</text>
<text x="219.7" y="91">C12</text>
<text x="36.8" y="97.4">C3</text>
<text x="47" y="97.4">R1</text>
<text x="58" y="98.6" transform="rotate(-90 58 98.6)">GND</text>
<text x="59.2" y="97.4">FB</text>
<text x="144.8" y="97.4">C9</text>
<text x="154.9" y="97.4">R6</text>
<text x="166" y="98.6" transform="rotate(-90 166 98.6)">GND</text>
<text x="167.1" y="97.4">FB</text>
<text x="76.2" y="105">R3</text>
<text x="184.2" y="105">R9</text>
<text x="133.9" y="131.7">D1</text>
<text x="148.5" y="130.4">+V5V</text>
<text x="103.5" y="134.2">+V5VUSB</text>
<text x="130.9" y="134.2">LM66200</text>
<text x="160.9" y="133.1" transform="rotate(-90 160.9 133.1)">TP2</text>
<text x="119.4" y="140.6">C41</text>
<text x="127.5" y="139.3">VIN1</text>
<text x="138.1" y="139.3">VOUT</text>
<text x="138.1" y="141.8">VOUT</text>
<text x="152.4" y="140.6">C13</text>
<text x="162.6" y="140.6">C14</text>
<text x="103.1" y="146.7">+V5VWALL</text>
<text x="127.5" y="145.6">~{ON}</text>
<text x="138.9" y="149.5">GND</text>
<text x="140.6" y="145.6">ST</text>
<text x="119.4" y="153.3">C42</text>
<text x="127.5" y="152">VIN2</text>
<text x="138.9" y="152">GND</text>
</g>
<g font-size="1.8" fill="#a1a1a1">
<text x="212.9" y="29.1">R48</text>
<text x="219.8" y="29.1">0</text>
<text x="144.9" y="59.5">0</text>
<text x="147.3" y="59.5">ohm</text>
</g>
<g font-size="1.8" fill="#a90000">
<text x="198.1" y="31.5">A4</text>
<text x="198" y="39.1">B5</text>
<text x="198.1" y="36.6">A5</text>
<text x="226.6" y="36.6">1</text>
<text x="226.6" y="39.1">6</text>
<text x="226.6" y="41.7">4</text>
<text x="240.6" y="36.6">2</text>
<text x="240.6" y="40.4">3</text>
<text x="198" y="46.7">B7</text>
<text x="198.1" y="44.2">A7</text>
<text x="226.6" y="44.2">5</text>
<text x="240.6" y="44.2">7</text>
<text x="198" y="51.8">B6</text>
<text x="198.1" y="49.3">A6</text>
<text x="123.8" y="54.4">1</text>
<text x="123.8" y="56.9">3</text>
<text x="123.8" y="59.4">2</text>
<text x="198.1" y="59.4">A8</text>
<text x="198" y="62">B8</text>
<text x="178.8" y="68.6" transform="rotate(-90 178.8 68.6)">S1</text>
<text x="186.4" y="68.6" transform="rotate(-90 186.4 68.6)">A1</text>
<text x="50.1" y="81">3</text>
<text x="50.1" y="83.6">2</text>
<text x="62.8" y="81">6</text>
<text x="158" y="81">3</text>
<text x="158" y="83.6">2</text>
<text x="170.7" y="81">6</text>
<text x="62.8" y="88.6">5</text>
<text x="170.7" y="88.6">5</text>
<text x="50.1" y="91.2">7</text>
<text x="50.1" y="93.7">1</text>
<text x="158" y="91.2">7</text>
<text x="158" y="93.7">1</text>
<text x="62.8" y="96.3">8</text>
<text x="170.7" y="96.3">8</text>
<text x="125" y="138.2">3</text>
<text x="144.1" y="138.2">2</text>
<text x="144.1" y="140.7">7</text>
<text x="144.1" y="144.5">8</text>
<text x="144.1" y="148.3">1</text>
<text x="125" y="150.9">6</text>
<text x="144.1" y="150.9">5</text>
</g>
<g font-size="1.8" fill="#0f0f0f">
<text x="207" y="36.5">EXTRA_CC1</text>
<text x="207" y="39">EXTRA_CC2</text>
</g>
<g font-size="1.8" fill="#840084">
<text x="247.7" y="44">22nF</text>
<text x="256.5" y="42.8">4.7uF</text>
<text x="27.9" y="86">22uF</text>
<text x="36.8" y="86">22uF</text>
<text x="72.4" y="86">100nF</text>
<text x="135.9" y="86">22uF</text>
<text x="144.8" y="86">22uF</text>
<text x="180.3" y="86">100nF</text>
<text x="82.6" y="93.6">5.1k</text>
<text x="90.2" y="93.6">5.1k</text>
<text x="101.6" y="93.6">22uF</text>
<text x="111.8" y="93.6">22uF</text>
<text x="190.5" y="93.6">5.1k</text>
<text x="198.1" y="93.6">5.1k</text>
<text x="209.6" y="93.6">22uF</text>
<text x="219.7" y="93.6">22uF</text>
<text x="36.8" y="99.9">100nF</text>
<text x="47" y="99.9">10k</text>
<text x="144.8" y="99.9">100nF</text>
<text x="154.9" y="99.9">10k</text>
<text x="76.2" y="107.5">10k</text>
<text x="184.2" y="107.5">10k</text>
<text x="119.4" y="143.1">22uF</text>
<text x="152.4" y="143.1">22uF</text>
<text x="162.6" y="143.1">22uF</text>
<text x="119.4" y="155.8">22uF</text>
</g>
<g font-size="1.8">
<text x="229.9" y="49.8">VSET:</text>
<text x="229.9" y="56.2">open</text>
<text x="229.9" y="58.3">4.7nF | 15V</text>
<text x="235.5" y="56.2">| 12V</text>
<text x="235.9" y="54">|</text>
<text x="229.9" y="60.4">20nF</text>
<text x="235.5" y="60.4">| 20V</text>
<text x="86.7" y="109.8">52.55k/10k</text>
<text x="99.1" y="109.8">sets</text>
<text x="104.1" y="109.8">5V</text>
<text x="107.6" y="109.8">to</text>
<text x="110.6" y="109.8">5.004V</text>
<text x="202.2" y="111.1">52.55k/10k</text>
<text x="214.6" y="111.1">sets</text>
<text x="219.7" y="111.1">5V</text>
<text x="223.2" y="111.1">to</text>
<text x="226.2" y="111.1">5.004V</text>
</g>
<text font-size="1.8" fill="#989898" x="138" y="59.5">R47</text>
<g font-size="1.8" fill="#0000c2">
<text x="34.7" y="88.5">floating</text>
<text x="43.2" y="88.5">to</text>
<text x="43.4" y="86.5">Leave</text>
<text x="46.2" y="88.5">enable</text>
<text x="49.8" y="86.5">EN</text>
<text x="142.7" y="88.5">floating</text>
<text x="151.1" y="88.5">to</text>
<text x="151.3" y="86.5">Leave</text>
<text x="154.2" y="88.5">enable</text>
<text x="157.8" y="86.5">EN</text>
</g>
<g font-size="1.8" fill="#009600">
<text x="77.7" y="88.7">10uH,</text>
<text x="185.6" y="88.7">10uH,</text>
</g>
<g font-size=".9" fill="#0f0f0f">
<text x="65.1" y="88.7">5VUSBSW</text>
<text x="172.7" y="88.7">5VWALLSW</text>
</g>
</svg>
